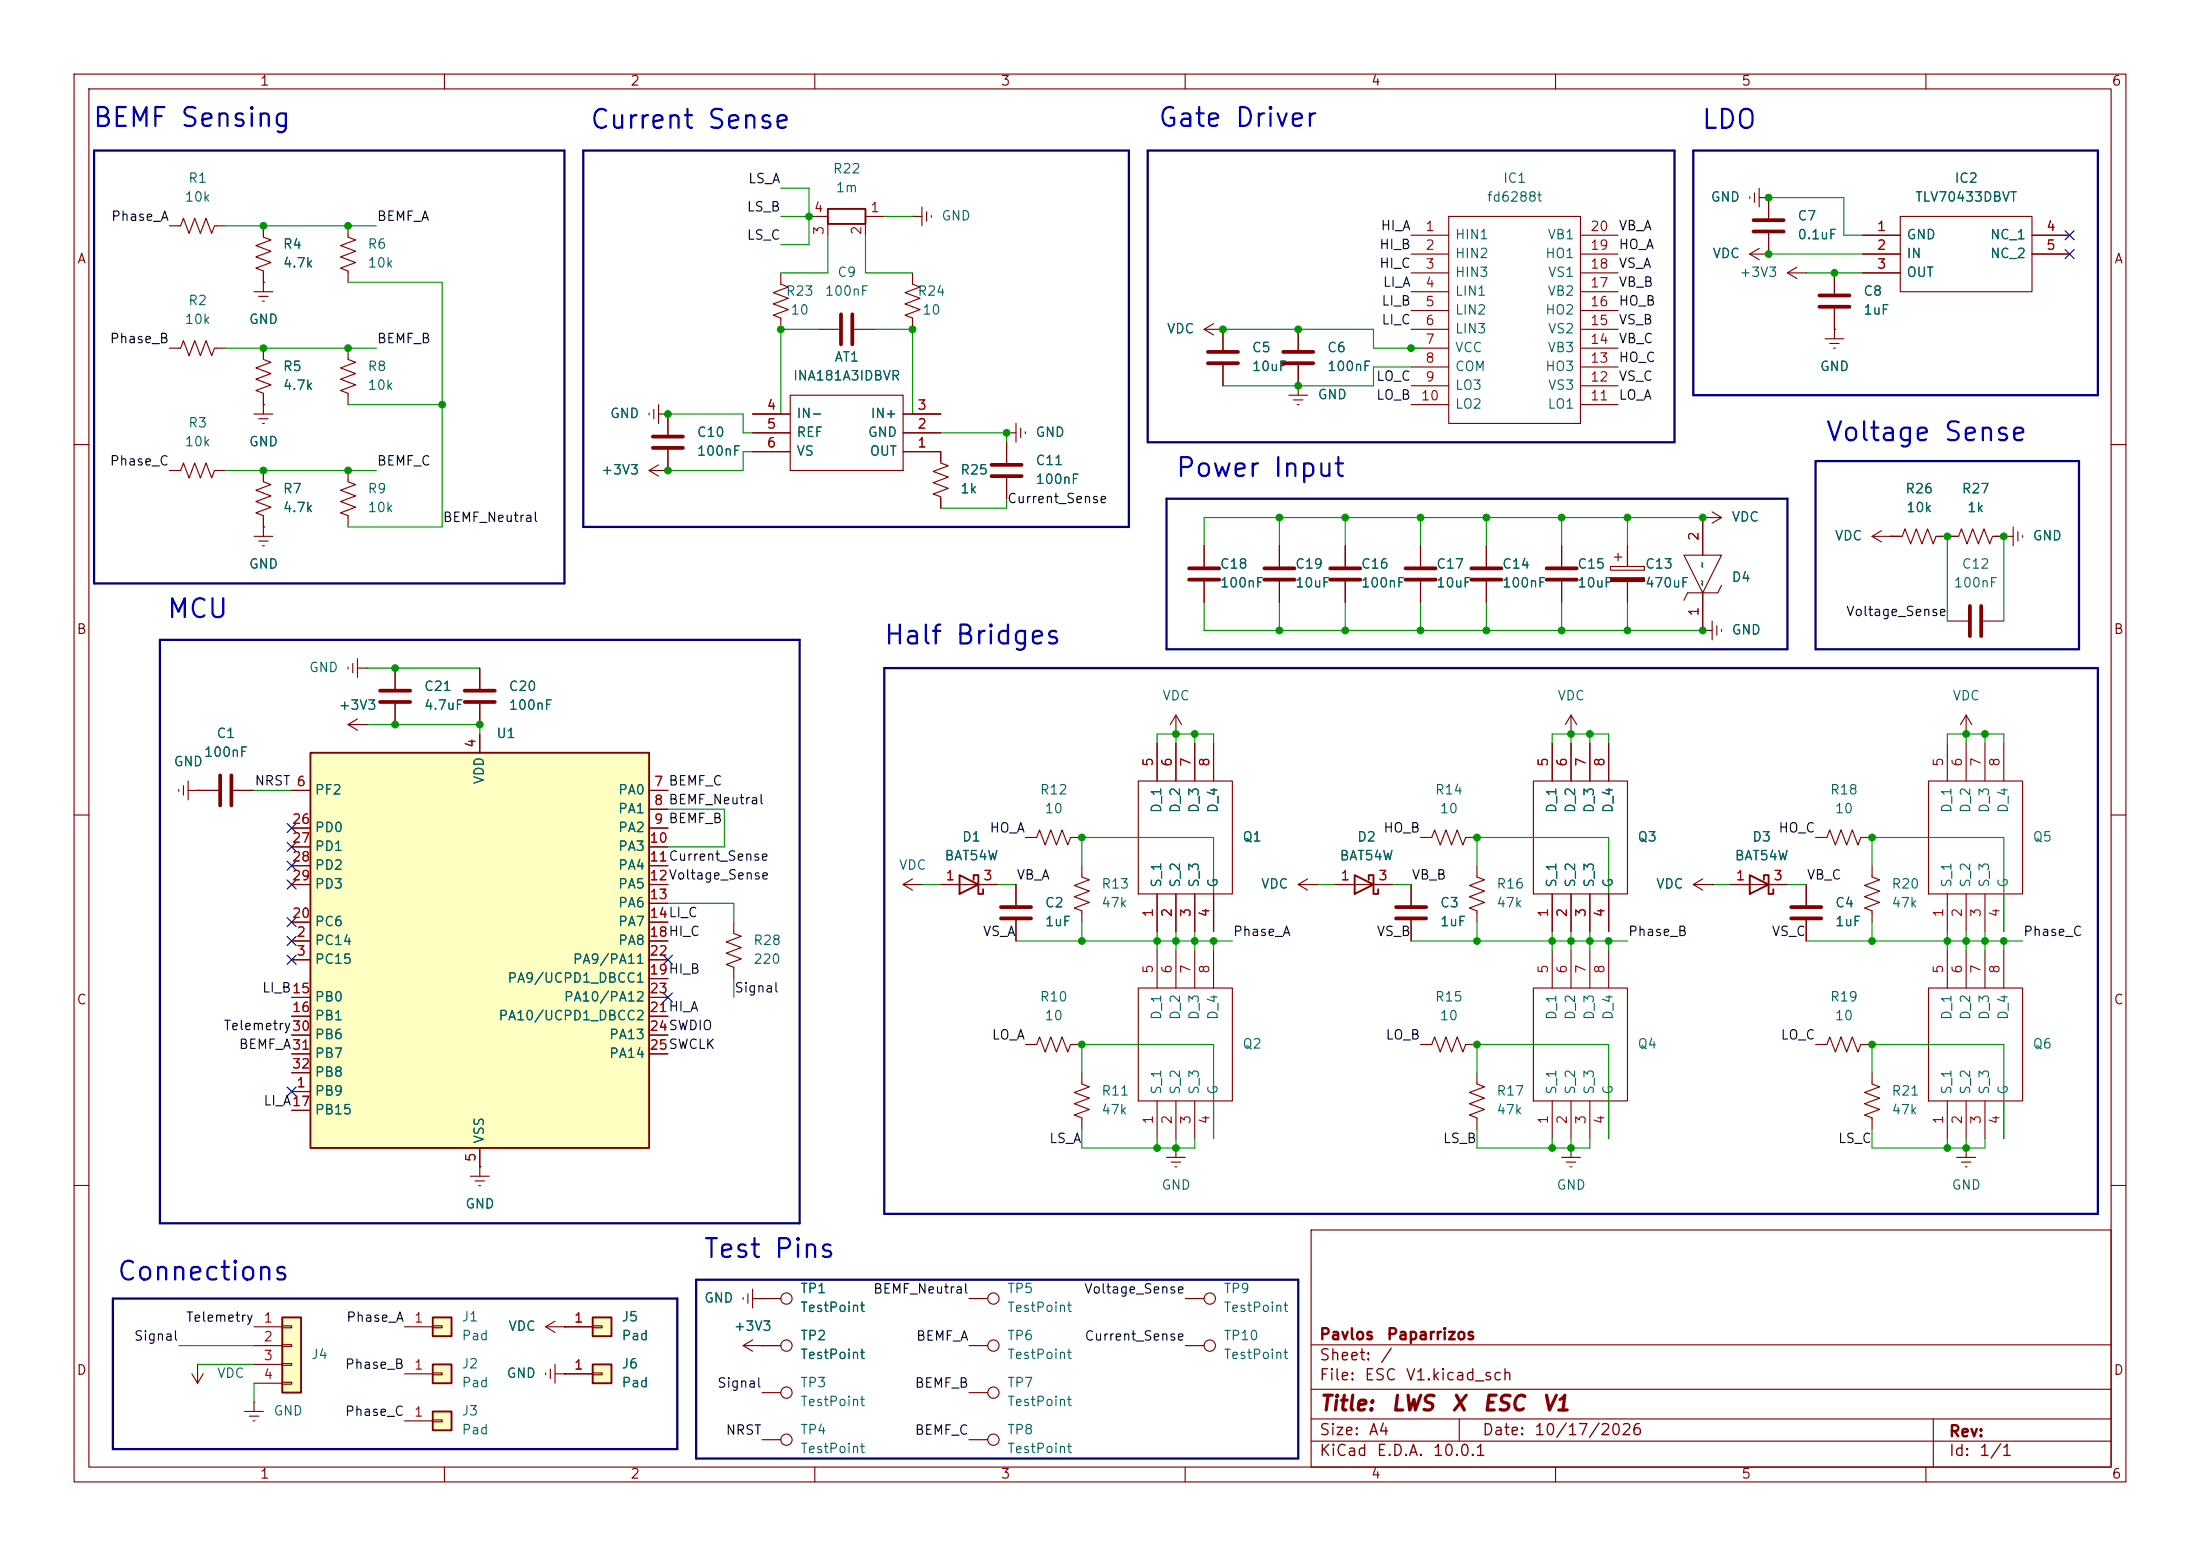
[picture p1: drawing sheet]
<svg xmlns="http://www.w3.org/2000/svg" width="297mm" height="210mm" viewBox="0 0 297 210" stroke-linecap="round" stroke-linejoin="round" font-family="sans-serif">
<g fill="none" stroke="#840000" stroke-width=".15">
<path d="M10 10h277v190h-277zM12 12h273v186h-273zM60 10v2M110 10v2M160 10v2M210 10v2M260 10v2M22.9 30.5h1.5l.4-1 .7 2 .8-2 .8 2 .7-2 .8 2 .4-1h1.5M47 30.5v1.5l1 .4-2 .7 2 .8-2 .8 2 .7-2 .8 1 .4v1.5M105.4 36.8v1.6l1 .3-2 .8 2 .8-2 .7 2 .8-2 .7 1 .4v1.6M109.2 29.2h2.6v2.6M119.4 29.2h-2.6v2.6"/>
<path d="M34.3 55.9h2.5M34.9 56.5h1.3M35.4 57.2h.3M35.6 47v1.5l1 .4-2.1 .8 2.1 .7-2.1 .8 2.1 .7-2.1 .8 1.1 .4v2.8M35.6 54.6h.1M47 47v1.5l1 .4-2 .8 2 .7-2 .8 2 .7-2 .8 1 .4v1.5M87.6 55.8v.2M88.3 55.2v1.3M88.9 55.9h1.3M88.9 54.6v2.6M90.2 55.9h.1M90.2 55.9v2.8"/>
<path d="M110.5 44.5h2.8M115.3 44.5h2.8M10 60h2M22.9 63.5h1.5l.4-1 .7 2 .8-2 .8 2 .7-2 .8 2 .4-1h1.5M34.3 72.4h2.5M34.9 73h1.3M35.4 73.7h.3M35.6 71.1h.1M35.6 71.1v1.3M47 63.5v1.5l1 .4-2 .8 2 .7-2 .8 2 .8-2 .7 1 .4v1.5M87.6 63.5h2.6M87.6 63.5l1.3 .8"/>
<path d="M88.9 62.7l-1.3 .8M90.2 63.5h.1M90.2 60.7v2.8M285 60h2M10 110h2M199.4 116.8v1.6l1 .3-2 .8 2 .8-2 .7 2 .8-2 .8 1 .3v1.6M260.3 105.4h12.7v15.3h-12.7zM262.9 100.3v5.1M265.4 100.3v5.1M268 100.3v5.1M270.5 100.3v5.1M285 110h2"/>
<path d="M260.3 133.4h12.7v15.2h-12.7zM262.9 120.7v5M262.9 128.3v5.1M265.4 120.7v5M265.4 128.3v5.1M268 120.7v5M268 128.3v5.1M270.5 120.7v5M270.5 128.3v5.1M262.9 148.6v5.1M264.2 156.2h2.5M264.8 156.8h1.3"/>
<path d="M265.3 157.5h.3M265.4 154.9h.1M265.4 148.6v5.1M265.4 154.9v1.3M268 148.6v5.1M270.5 148.6v5.1M10 160h2M100.3 175.1v.3M101 174.6v1.3M101.6 175.3h1.3M101.6 174v2.5M102.9 175.3h.1"/>
<path d="M177 166h108v32h-108zM285 160h2M60 198v2M110 198v2M160 198v2M177 194.5h108M177 191.5h108M177 187.5h108M177 181.5h108M197 191.5v3M210 198v2M260 198v2"/>
<path d="M261 191.5v6.5"/>
</g>
<path d="M88.1 58.9h4.1M113.5 42.4v4.1M115.1 42.4v4.1M88.1 60.5h4.1" fill="none" stroke="#840000" stroke-width=".51"/>
<path d="M111.8 28.2h5v2h-5z" fill="none" stroke="#840000" stroke-width=".25"/>
<path d="M58.4 190.5h2.6v2.5h-2.6z" fill="#ffffc2"/>
<path d="M58.4 190.5h2.6v2.5h-2.6z" fill="none" stroke="#840000" stroke-width=".25"/>
<path d="M54.6 191.8h3.8M58.4 191.6h1.3v.3h-1.3z" fill="none" stroke="#840000" stroke-width=".15"/>
<path d="M58.4 177.8h2.6v2.5h-2.6z" fill="#ffffc2"/>
<path d="M58.4 177.8h2.6v2.5h-2.6z" fill="none" stroke="#840000" stroke-width=".25"/>
<path d="M54.6 179.1h3.8M58.4 178.9h1.3v.3h-1.3z" fill="none" stroke="#840000" stroke-width=".15"/>
<path d="M80 177.8h2.5v2.5h-2.5z" fill="#ffffc2"/>
<path d="M80 177.8h2.5v2.5h-2.5z" fill="none" stroke="#840000" stroke-width=".25"/>
<path d="M190.5 119.4v2.8M190.5 124.2v2.8M76.2 179.1h3.8M80 178.9h1.3v.3h-1.3z" fill="none" stroke="#840000" stroke-width=".15"/>
<path d="M188.5 124h4M188.5 122.4h4" fill="none" stroke="#840000" stroke-width=".51"/>
<path d="M58.4 184.2h2.6v2.5h-2.6z" fill="#ffffc2"/>
<path d="M58.4 184.2h2.6v2.5h-2.6z" fill="none" stroke="#840000" stroke-width=".25"/>
<path d="M54.6 185.4h3.8M58.4 185.3h1.3v.2h-1.3z" fill="none" stroke="#840000" stroke-width=".15"/>
<path d="M80 184.2h2.5v2.5h-2.5z" fill="#ffffc2"/>
<path d="M129.5 118.1l2.6 1.3-2.6 1.3zM131.4 118.7v-.6h.7v2.6h.6v-.7M236.2 118.1l2.6 1.3-2.6 1.3zM238.1 118.7v-.6h.7v2.6h.6v-.7M80 184.2h2.5v2.5h-2.5z" fill="none" stroke="#840000" stroke-width=".25"/>
<g fill="none" stroke="#840000" stroke-width=".15">
<path d="M101.6 58.4h5.1M101.6 55.9h5.1M106.7 53.3h15.2v10.2h-15.2zM121.9 58.4h5.1M121.9 55.9h5.1M165.1 44.5v2.7M165.1 49.3v2.8M35.6 63.5v1.5l1 .4-2.1 .8 2.1 .7-2.1 .8 2.1 .8-2.1 .7 1.1 .4v1.5M101.6 61h5.1M121.9 61h5.1M191.8 73.7v2.8M191.8 78.5v2.8"/>
<path d="M200.7 73.7v2.8M200.7 78.5v2.8M210.8 73.7v2.8M210.8 78.5v2.8M252.7 72.4l1.3 .8M252.7 72.4h2.6M254 71.6l-1.3 .8M255.3 72.4h.1M265.4 99.1h.1M265.4 96.5l-.7 1.3M265.4 96.5l.8 1.3M265.4 96.5v2.6"/>
<path d="M121.9 119.4l1.3 .7M121.9 119.4h2.6M123.2 118.6l-1.3 .8M124.5 119.4h.1M127 119.4h7.6M207 105.4h12.7v15.3h-12.7zM209.5 100.3v5.1M212.1 100.3v5.1M214.6 100.3v5.1M217.2 100.3v5.1M228.6 119.4h2.5M228.6 119.4l1.3 .7"/>
<path d="M229.9 118.6l-1.3 .8M231.1 119.4h.1M233.7 119.4h7.6M243.8 119.4v2.8M252.7 116.8v1.6l1 .3-2 .8 2 .8-2 .7 2 .8-2 .8 1 .3v1.6M153.7 133.4h12.7v15.2h-12.7zM156.2 128.3v5.1M158.7 128.3v5.1M161.3 128.3v5.1M163.8 128.3v5.1M209.5 120.7v5M212.1 120.7v5"/>
<path d="M214.6 120.7v5M217.2 120.7v5M243.8 124.2v2.8M138.4 141h1.6l.3-1 .8 2 .8-2 .7 2 .8-2 .7 2 .4-1h1.5M146 144.8v1.5l1.1 .4-2.1 .7 2.1 .8-2.1 .8 2.1 .7-2.1 .8 1 .4v1.5M156.2 148.6v5.1M157.5 156.2h2.5M158.1 156.8h1.3M158.6 157.5h.3M158.7 154.9h.1M158.7 148.6v5.1M158.7 154.9v1.3"/>
<path d="M161.3 148.6v5.1M163.8 148.6v5.1M191.8 141h1.5l.4-1 .7 2 .8-2 .8 2 .7-2 .8 2 .4-1h1.5M199.4 144.8v1.5l1 .4-2 .7 2 .8-2 .8 2 .7-2 .8 1 .4v1.5M245.1 141h1.5l.4-1 .8 2 .7-2 .8 2 .8-2 .7 2 .4-1h1.5M252.7 144.8v1.5l1 .4-2 .7 2 .8-2 .8 2 .7-2 .8 1 .4v1.5M73.7 179.1l1.2 .7M73.7 179.1h2.5M74.9 178.3l-1.2 .8M76.2 179.1h.1M102.9 175.3h2.5M130.8 175.3h2.5"/>
<path d="M160 175.3h2.6M25.9 185.4l.8 1.3M26.7 184.2h.1M26.7 184.2v2.5M27.4 185.4l-.7 1.3M33 190.5h2.6M33.7 191.1h1.2M34.2 191.8h.2M34.3 189.2h.1M34.3 189.2v1.3M73.7 185.3v.2M74.3 184.8v1.3"/>
<path d="M74.9 185.4h5.1M74.9 184.2v2.5M76.2 185.4h.1M80 185.3h1.3v.2h-1.3zM100.3 181.6h5.1M100.3 181.6l1.3 .8M101.6 180.8l-1.3 .8M102.9 181.6h.1M102.9 194.3h2.5M102.9 188h2.5M130.8 194.3h2.5M130.8 181.6h2.5"/>
<path d="M130.8 188h2.5M160 181.6h2.6"/>
<circle cx="106.2" cy="175.3" r=".76"/>
<circle cx="134.1" cy="175.3" r=".76"/>
<circle cx="163.3" cy="175.3" r=".76"/>
<circle cx="106.2" cy="181.6" r=".76"/>
<circle cx="106.2" cy="194.3" r=".76"/>
<circle cx="106.2" cy="188" r=".76"/>
<circle cx="134.1" cy="181.6" r=".76"/>
<circle cx="134.1" cy="194.3" r=".76"/>
<circle cx="134.1" cy="188" r=".76"/>
<circle cx="163.3" cy="181.6" r=".76"/>
</g>
<path d="M163.1 47.5h4M163.1 49h4M189.7 76.7h4.1M189.7 78.2h4.1M198.6 76.7h4.1M198.6 78.2h4.1M208.8 76.7h4.1M208.8 78.2h4.1M241.8 124h4.1M241.8 122.4h4.1" fill="none" stroke="#840000" stroke-width=".51"/>
<path d="M38.1 177.8h2.5v10.2h-2.5z" fill="#ffffc2"/>
<path d="M38.1 177.8h2.5v10.2h-2.5z" fill="none" stroke="#840000" stroke-width=".25"/>
<g fill="none" stroke="#840000" stroke-width=".15">
<path d="M190.5 31.8h5.1M190.5 34.3h5.1M190.5 36.8h5.1M190.5 39.4h5.1M195.6 29.2h17.8v28h-17.8zM213.4 31.8h5M213.4 34.3h5M213.4 36.8h5M213.4 39.4h5M236.2 34.3h2.6M236.2 34.3l1.3 .8M236.2 26.5v.3"/>
<path d="M236.9 26v1.3M237.5 33.5l-1.3 .8M237.5 26.7h1.3M237.5 25.4v2.5M238.8 34.3h.1M238.8 26.7h.1M238.8 26.7v2.8M238.8 31.5v2.8M251.5 31.8h5M251.5 34.3h5M251.5 36.8h5M256.5 29.2h17.8v10.2h-17.8z"/>
<path d="M274.3 31.8h5.1M274.3 34.3h5.1M22.9 47h1.5l.4-1 .7 2 .8-2 .8 2 .7-2 .8 2 .4-1h1.5M190.5 41.9h5.1M190.5 44.5h5.1M190.5 47h5.1M190.5 49.5h5.1M190.5 52.1h5.1M190.5 54.6h5.1M213.4 41.9h5M213.4 44.5h5M213.4 47h5"/>
<path d="M213.4 49.5h5M213.4 52.1h5M213.4 54.6h5M246.4 45.7h2.5M247 46.4h1.3M247.5 47h.3M247.6 44.5h.1M247.6 44.5v1.2M217.4 76.5h4.6v.5h-4.6zM217.9 75.2h1M218.4 74.7v1M219.7 73.7v2.8"/>
<path d="M219.7 78.5v2.8M227.3 74.9h5.1l-2.5 5.1zM229.9 69.9h.1M229.9 69.9h2.5M229.9 69.9v5M231.1 69.1l1.3 .8M232.4 69.9l-1.3 .7M232.4 79l-.5 1h-4.1l-.5 1M255.3 72.4h1.5l.4-1 .7 2 .8-2 .8 2 .7-2 .8 2 .4-1h3l.4-1 .8 2 .7-2 .8 2 .7-2 .8 2 .4-1h2.8M270.5 72.4h.1M271.8 71.1v2.6M272.4 71.8v1.2"/>
<path d="M273 72.3v.2M47 97.8l1.3 .8M47 97.8h2.5M47 90v.3M47.6 89.5v1.3M48.3 97l-1.3 .8M48.3 90.2h1.2M48.3 88.9v2.5M49.5 97.8h.1M49.5 90.2h.1M53.3 90.2v2.8M53.3 95v2.8"/>
<path d="M64.8 90.2v2.8M64.8 95v2.8M229.9 85.1h.1M229.9 85.1h1.2M229.9 80v5.1M231.1 83.8v2.6M231.8 84.5v1.2M232.4 85v.2M262.9 83.8h2.8M267.7 83.8h2.8M24.1 106.6v.2M24.8 106v1.3"/>
<path d="M25.4 106.7h4.1M25.4 105.4v2.6M26.7 106.7h.1M31.5 106.7h2.8M99.1 124.5v1.5l1 .4-2.1 .7 2.1 .8-2.1 .8 2.1 .7-2.1 .8 1.1 .4v1.5M34.3 179.1h3.8M38.1 178.9h1.3v.3h-1.3zM34.3 181.6h3.8M34.3 184.2h3.8M34.3 186.7h3.8M38.1 181.5h1.3v.2h-1.3zM38.1 184h1.3v.3h-1.3z"/>
<path d="M38.1 186.6h1.3v.2h-1.3z"/>
</g>
<path d="M217.4 78h4.6v.5h-4.6z" fill="#840000" stroke="#840000" stroke-width=".15"/>
<path d="M236.7 29.7h4.1M236.7 31.2h4.1M51.3 93.2h4.1M51.3 94.7h4.1M62.7 93.2h4.1M62.7 94.7h4.1M265.9 81.8v4.1M267.5 81.8v4.1M29.7 104.6v4.1M31.2 104.6v4.1" fill="none" stroke="#840000" stroke-width=".51"/>
<path d="M41.9 101.6h45.7v53.3h-45.7z" fill="#ffffc2"/>
<path d="M41.9 101.6h45.7v53.3h-45.7zM182.9 118.1l2.5 1.3-2.5 1.3zM184.8 118.7v-.6h.6v2.6h.7v-.7" fill="none" stroke="#840000" stroke-width=".25"/>
<g fill="none" stroke="#840000" stroke-width=".15">
<path d="M34.3 39.4h2.5M35.6 30.5v1.5l1 .4-2.1 .7 2.1 .8-2.1 .8 2.1 .7-2.1 .8 1.1 .4v2.8M35.6 38.1h.1M123.2 29.2h.1M123.2 36.8v1.6l1 .3-2 .8 2 .8-2 .7 2 .8-2 .7 1 .4v1.6M123.2 29.2h1.3M124.5 27.9v2.6M125.1 28.6v1.2M125.7 29.1v.2M238.8 34.3h.1M238.8 26.7h.1M238.8 26.7v2.8"/>
<path d="M238.8 31.5v2.8M241.3 36.8l1.3 .8M241.3 36.8h2.5M242.6 36.1l-1.3 .7M243.8 36.8h.1M247.6 36.8v2.8M251.5 36.8h5M251.5 31.8h5M251.5 34.3h5M274.3 31.8h5.1M274.3 34.3h5.1M34.9 40h1.3"/>
<path d="M35.4 40.6h.3M35.6 54.6h.1M35.6 47v1.3M35.6 53.3v1.3M90.2 55.9h.1M90.2 55.9v2.8M101.6 58.4h5.1M101.6 55.9h5.1M121.9 58.4h5.1M121.9 55.9h5.1M135.9 58.4h.1M135.9 59.7v2.8"/>
<path d="M135.9 58.4h1.3M137.2 57.2v2.5M137.8 57.8v1.3M138.4 58.3v.2M162.6 44.5l1.2 .7M162.6 44.5h2.5M163.8 43.7l-1.2 .8M165.1 44.5h.1M165.1 44.5v2.7M165.1 49.3v2.8M174 53.3h2.5M174.6 54h1.3"/>
<path d="M175.1 54.6h.3M175.3 52.1h.1M175.3 44.5v2.7M175.3 49.3v4M247.6 44.5h.1M247.6 41.7v2.8M35.6 71.1h.1M35.6 63.5v1.3M35.6 69.9v1.2M90.2 63.5h.1M90.2 60.7v2.8M101.6 61h5.1"/>
<path d="M121.9 61h5.1v1.5l1 .4-2 .7 2 .8-2 .8 2 .7-2 .8 1 .4v1.5M135.9 64.5v2.8M162.6 73.7v2.8M162.6 78.5v2.8M172.7 73.7v2.8M172.7 78.5v2.8M181.6 73.7v2.8M181.6 78.5v2.8M191.8 73.7v2.8M191.8 78.5v2.8M200.7 73.7v2.8M200.7 78.5v2.8"/>
<path d="M210.8 73.7v2.8M210.8 78.5v2.8M219.7 73.7v2.8M219.7 78.5v2.8M229.9 69.9h.1M229.9 69.9v5M255.3 72.4h.1M255.3 72.4h1.2M261.6 72.4h2.6M269.2 72.4h1.3M270.5 72.4h.1M49.5 97.8h.1"/>
<path d="M53.3 90.2v2.8M53.3 95v2.8M64.8 90.2v2.8M64.8 95v2.8M64.8 99.1v2.5M158.7 99.1h.1M158.7 96.5v2.6M158.7 96.5l-.7 1.3M158.7 96.5l.8 1.3M212.1 99.1h.1M212.1 96.5l-.8 1.3M212.1 96.5l.8 1.3"/>
<path d="M212.1 96.5v2.6M229.9 85.1h.1M229.9 80v5.1M26.7 106.7h.1M26.7 106.7h2.8M31.5 106.7h2.8M39.4 106.7h2.5M39.4 111.8h2.5M39.4 114.3h2.5M39.4 116.8h2.5M39.4 119.4h2.5M87.6 106.7h2.6"/>
<path d="M87.6 109.2h2.6M87.6 111.8h2.6M87.6 114.3h2.6M87.6 116.8h2.6M87.6 119.4h2.6M127 119.4h2.5M132.1 119.4h2.5M137.2 119.4v2.8M138.4 113h1.6l.3-1 .8 2 .8-2 .7 2 .8-2 .7 2 .4-1h1.5M146 116.8v1.6l1.1 .3-2.1 .8 2.1 .8-2.1 .7 2.1 .8-2.1 .8 1 .3v1.6M153.7 105.4h12.7v15.3h-12.7zM156.2 100.3v5.1"/>
<path d="M158.7 100.3v5.1M161.3 100.3v5.1M163.8 100.3v5.1M175.3 119.4h2.5M175.3 119.4l1.2 .7M176.5 118.6l-1.2 .8M177.8 119.4h.1M180.3 119.4h7.7M190.5 119.4v2.8M191.8 113h1.5l.4-1 .7 2 .8-2 .8 2 .7-2 .8 2 .4-1h1.5M209.5 100.3v5.1M212.1 100.3v5.1"/>
<path d="M214.6 100.3v5.1M217.2 100.3v5.1M231.1 119.4h.1M233.7 119.4h2.5M238.8 119.4h2.5M243.8 119.4v2.8M245.1 113h1.5l.4-1 .8 2 .7-2 .8 2 .8-2 .7 2 .4-1h1.5M39.4 127h2.5M39.4 129.5h2.5M39.4 124.5h2.5M39.4 134.6h2.5M39.4 137.2h2.5"/>
<path d="M39.4 139.7h2.5M87.6 127h2.6M87.6 129.5h2.6M87.6 121.9h2.6M87.6 124.5h2.6M87.6 134.6h2.6M87.6 137.2h2.6M87.6 132.1h2.6M87.6 139.7h2.6M137.2 124.2v2.8M156.2 120.7v5M158.7 120.7v5"/>
<path d="M161.3 120.7v5M163.8 120.7v5M190.5 124.2v2.8M207 133.4h12.7v15.2h-12.7zM209.5 120.7v5M209.5 128.3v5.1M212.1 120.7v5M212.1 128.3v5.1M214.6 120.7v5M214.6 128.3v5.1M217.2 120.7v5M217.2 128.3v5.1"/>
<path d="M243.8 124.2v2.8M39.4 147.3h2.5M39.4 149.9h2.5M39.4 142.2h2.5M39.4 144.8h2.5M63.5 158.8h2.5M64.1 159.4h1.3M64.8 157.5h.1M64.8 154.9v3.9M87.6 142.2h2.6M209.5 148.6v5.1M210.8 156.2h2.6"/>
<path d="M211.5 156.8h1.2M212 157.5h.2M212.1 154.9h.1M212.1 148.6v5.1M212.1 154.9v1.3M214.6 148.6v5.1M217.2 148.6v5.1M64.6 160h.3M76.2 179.1h.1M76.2 179.1h3.8M102.9 175.3h.1M102.9 175.3h2.5"/>
<path d="M76.2 185.4h.1M76.2 185.4h3.8M102.9 181.6h.1M102.9 181.6h2.5"/>
</g>
<g fill="none" stroke="#840000" stroke-width=".51">
<path d="M245.6 39.9h4.1M173.2 47.5h4.1M173.2 49h4.1M245.6 41.4h4.1M133.9 62.7h4M133.9 64.3h4M160.5 76.7h4.1M160.5 78.2h4.1M170.7 76.7h4.1M170.7 78.2h4.1M179.6 76.7h4M179.6 78.2h4"/>
<path d="M135.1 124h4.1M135.1 122.4h4.1"/>
</g>
<path d="M12.7 20.3h63.5v58.4h-63.5zM78.7 20.3h73.7v50.8h-73.7zM154.9 20.3h71.2v39.4h-71.2zM228.6 20.3h54.6v33h-54.6zM157.5 67.3h83.8v20.3h-83.8zM245.1 62.2h35.6v25.4h-35.6zM21.6 86.4h86.3v78.7h-86.3zM119.4 90.2h163.8v73.6h-163.8zM15.2 175.3h76.2v20.3h-76.2zM94 172.7h81.3v24.2h-81.3z" fill="none" stroke="#000084" stroke-width=".3"/>
<g fill="none" stroke="#009600" stroke-width=".15">
<path d="M30.5 30.5h20.3M47 38.1h12.7v33h-12.7M105.4 25.4h3.8v7.6h-3.8M105.4 29.2h3.8M111.8 31.8v5h-6.4M116.8 31.8v5h6.4M119.4 29.2h3.8M238.8 26.7h10.1v5.1h2.6M238.8 34.3h12.7M243.8 36.8h7.7M30.5 47h20.3M47 54.6h12.7"/>
<path d="M90.2 55.9h10.1v2.5h1.3M110.5 44.5h-5.1v11.4h-3.8M118.1 44.5h5.1v11.4h3.8M127 58.4h8.9v1.3M165.1 44.5h20.3v2.5h6.4M190.5 49.5h-5.1v2.6h-20.3M30.5 63.5h20.3M101.6 61h-1.3v2.5h-10.1M135.9 67.3v1.3h-8.9M172.7 69.9v3.8M181.6 69.9v3.8M191.8 69.9v3.8"/>
<path d="M200.7 69.9v3.8M210.8 69.9v3.8M219.7 69.9v3.8M229.9 69.9h-67.3v3.8M262.9 72.4v11.4M270.5 72.4v11.4M49.5 90.2h15.3M49.5 97.8h15.3v1.3M158.7 99.1v1.2M161.3 99.1v1.2M162.6 81.3v3.8h67.3M172.7 81.3v3.8"/>
<path d="M181.6 81.3v3.8M191.8 81.3v3.8M200.7 81.3v3.8M210.8 81.3v3.8M212.1 99.1v1.2M214.6 99.1v1.2M219.7 81.3v3.8M265.4 99.1v1.2M268 99.1v1.2M34.3 106.7h5.1M90.2 109.2h7.6v5.1h-7.6M124.5 119.4h2.5"/>
<path d="M134.6 119.4h2.6M146 116.8v-3.8h17.8v12.7M156.2 100.3v-1.2h7.6v1.2M177.8 119.4h2.5M188 119.4h2.5M199.4 116.8v-3.8h17.8v12.7M209.5 100.3v-1.2h7.7v1.2M231.1 119.4h2.6M241.3 119.4h2.5M252.7 116.8v-3.8h17.8v12.7M262.9 100.3v-1.2h7.6v1.2M90.2 121.9h8.9v2.6"/>
<path d="M99.1 132.1v2.5M137.2 127h29.2M146 124.5v2.5M156.2 125.7v2.6M158.7 125.7v2.6M161.3 125.7v2.6M163.8 127v1.3M190.5 127h29.2M199.4 124.5v2.5M209.5 125.7v2.6M212.1 125.7v2.6M214.6 125.7v2.6"/>
<path d="M217.2 127v1.3M243.8 127h29.2M252.7 124.5v2.5M262.9 125.7v2.6M265.4 125.7v2.6M268 125.7v2.6M270.5 127v1.3M146 144.8v-3.8h17.8v12.7M146 152.4v2.5h15.3v-1.2M156.2 153.7v1.2M158.7 153.7v1.2M199.4 144.8v-3.8h17.8v12.7"/>
<path d="M199.4 152.4v2.5h15.2v-1.2M209.5 153.7v1.2M212.1 153.7v1.2M252.7 144.8v-3.8h17.8v12.7M252.7 152.4v2.5h15.3v-1.2M262.9 153.7v1.2M265.4 153.7v1.2M24.1 181.6h10.2M26.7 184.2h7.6M34.3 186.7v2.5"/>
</g>
<g fill="none" stroke="#000084" stroke-width=".15">
<path d="M278.8 31.1l1.2 1.3M278.8 33.7l1.2 1.2M280 31.1l-1.2 1.3M280 33.7l-1.2 1.2M38.8 118.8l1.2 1.2M38.8 111.2l1.2 1.2M38.8 116.2l1.2 1.2M38.8 113.7l1.2 1.2M40 118.8l-1.2 1.2M40 111.2l-1.2 1.2M40 116.2l-1.2 1.2M40 113.7l-1.2 1.2"/>
<path d="M38.8 123.9l1.2 1.2M38.8 128.9l1.2 1.2M38.8 126.4l1.2 1.2M40 123.9l-1.2 1.2M40 128.9l-1.2 1.2M40 126.4l-1.2 1.2M89.6 128.9l1.2 1.2M89.6 134l1.2 1.2M90.8 128.9l-1.2 1.2M90.8 134l-1.2 1.2M38.8 146.7l1.2 1.2M40 146.7l-1.2 1.2"/>
</g>
<g fill="#009600" stroke="#009600" stroke-width=".14">
<circle cx="109.2" cy="29.2" r=".46"/>
<circle cx="105.4" cy="44.5" r=".46"/>
<circle cx="90.2" cy="63.5" r=".46"/>
<circle cx="90.2" cy="55.9" r=".46"/>
<circle cx="59.7" cy="54.6" r=".46"/>
<circle cx="47" cy="63.5" r=".46"/>
<circle cx="47" cy="30.5" r=".46"/>
<circle cx="47" cy="47" r=".46"/>
<circle cx="53.3" cy="90.2" r=".46"/>
<circle cx="53.3" cy="97.8" r=".46"/>
<circle cx="64.8" cy="97.8" r=".46"/>
<circle cx="123.2" cy="44.5" r=".46"/>
<circle cx="135.9" cy="58.4" r=".46"/>
<circle cx="35.6" cy="30.5" r=".46"/>
<circle cx="35.6" cy="63.5" r=".46"/>
<circle cx="35.6" cy="47" r=".46"/>
<circle cx="265.4" cy="127" r=".46"/>
<circle cx="270.5" cy="127" r=".46"/>
<circle cx="268" cy="127" r=".46"/>
<circle cx="262.9" cy="154.9" r=".46"/>
<circle cx="265.4" cy="154.9" r=".46"/>
<circle cx="262.9" cy="127" r=".46"/>
<circle cx="252.7" cy="127" r=".46"/>
<circle cx="252.7" cy="141" r=".46"/>
<circle cx="200.7" cy="85.1" r=".46"/>
<circle cx="181.6" cy="85.1" r=".46"/>
<circle cx="209.5" cy="127" r=".46"/>
<circle cx="212.1" cy="127" r=".46"/>
<circle cx="214.6" cy="127" r=".46"/>
<circle cx="217.2" cy="127" r=".46"/>
<circle cx="214.6" cy="99.1" r=".46"/>
<circle cx="212.1" cy="99.1" r=".46"/>
<circle cx="199.4" cy="127" r=".46"/>
<circle cx="199.4" cy="113" r=".46"/>
<circle cx="199.4" cy="141" r=".46"/>
<circle cx="146" cy="113" r=".46"/>
<circle cx="265.4" cy="99.1" r=".46"/>
<circle cx="268" cy="99.1" r=".46"/>
<circle cx="163.8" cy="127" r=".46"/>
<circle cx="161.3" cy="99.1" r=".46"/>
<circle cx="158.7" cy="99.1" r=".46"/>
<circle cx="161.3" cy="127" r=".46"/>
<circle cx="158.7" cy="127" r=".46"/>
<circle cx="156.2" cy="154.9" r=".46"/>
<circle cx="158.7" cy="154.9" r=".46"/>
<circle cx="146" cy="141" r=".46"/>
<circle cx="156.2" cy="127" r=".46"/>
<circle cx="146" cy="127" r=".46"/>
<circle cx="252.7" cy="113" r=".46"/>
<circle cx="209.5" cy="154.9" r=".46"/>
<circle cx="212.1" cy="154.9" r=".46"/>
<circle cx="191.8" cy="85.1" r=".46"/>
<circle cx="191.8" cy="69.9" r=".46"/>
<circle cx="190.5" cy="47" r=".46"/>
<circle cx="200.7" cy="69.9" r=".46"/>
<circle cx="172.7" cy="69.9" r=".46"/>
<circle cx="181.6" cy="69.9" r=".46"/>
<circle cx="219.7" cy="85.1" r=".46"/>
<circle cx="210.8" cy="85.1" r=".46"/>
<circle cx="210.8" cy="69.9" r=".46"/>
<circle cx="219.7" cy="69.9" r=".46"/>
<circle cx="247.6" cy="36.8" r=".46"/>
<circle cx="238.8" cy="34.3" r=".46"/>
<circle cx="238.8" cy="26.7" r=".46"/>
<circle cx="229.9" cy="69.9" r=".46"/>
<circle cx="229.9" cy="85.1" r=".46"/>
<circle cx="262.9" cy="72.4" r=".46"/>
<circle cx="270.5" cy="72.4" r=".46"/>
<circle cx="165.1" cy="44.5" r=".46"/>
<circle cx="172.7" cy="85.1" r=".46"/>
<circle cx="175.3" cy="52.1" r=".46"/>
<circle cx="175.3" cy="44.5" r=".46"/>
</g>
<g font-size="2.5" fill="#0000c2">
<text x="12.4" y="17.8">BEMF Sensing</text>
<text x="156.2" y="17.8">Gate Driver</text>
<text x="79.5" y="18">Current Sense</text>
<text x="229.6" y="18">LDO</text>
<text x="158.6" y="65">Power Input</text>
<text x="246.3" y="60.2">Voltage Sense</text>
<text x="22.4" y="84.1">MCU</text>
<text x="119.2" y="87.6">Half Bridges</text>
<text x="15.7" y="173.5">Connections</text>
<text x="94.8" y="170.4">Test Pins</text>
</g>
<g font-size="2" fill="#840000">
<text x="178" y="190.9">Title:</text>
<text x="187.7" y="190.9">LWS</text>
<text x="195.8" y="190.9">X</text>
<text x="200" y="190.9">ESC</text>
<text x="208.1" y="190.9">V1</text>
</g>
<g font-size="1.5" fill="#840000">
<text x="178" y="184">Sheet:</text>
<text x="178" y="181.2">Pavlos</text>
<text x="186.2" y="184">/</text>
<text x="187.1" y="181.2">Paparrizos</text>
<text x="178" y="186.7">File:</text>
<text x="184.1" y="186.7">ESC</text>
<text x="189.7" y="186.7">V1.kicad_sch</text>
<text x="178" y="196.9">KiCad</text>
<text x="178" y="194.1">Size:</text>
<text x="184.7" y="194.1">A4</text>
<text x="185.7" y="196.9">E.D.A.</text>
<text x="193.3" y="196.9">10.0.1</text>
<text x="200" y="194.1">Date:</text>
<text x="207" y="194.1">10/17/2026</text>
<text x="263" y="194.3">Rev:</text>
<text x="263" y="196.9">Id:</text>
<text x="267.1" y="196.9">1/1</text>
</g>
<g font-size="1.3" fill="#840000">
<text x="35" y="11.9">1</text>
<text x="85" y="11.9">2</text>
<text x="135" y="11.9">3</text>
<text x="185" y="11.9">4</text>
<text x="235" y="11.9">5</text>
<text x="285" y="11.9">6</text>
<text x="10.3" y="35.9">A</text>
<text x="285.3" y="35.9">A</text>
<text x="10.3" y="85.9">B</text>
<text x="285.3" y="85.9">B</text>
<text x="10.3" y="135.9">C</text>
<text x="285.3" y="135.9">C</text>
<text x="10.3" y="185.9">D</text>
<text x="285.3" y="185.9">D</text>
<text x="35" y="199.9">1</text>
<text x="85" y="199.9">2</text>
<text x="135" y="199.9">3</text>
<text x="185" y="199.9">4</text>
<text x="235" y="199.9">5</text>
<text x="285" y="199.9">6</text>
</g>
<g font-size="1.3" fill="#006464">
<text x="112.4" y="23.7">R22</text>
<text x="24.8" y="27.5">10k</text>
<text x="25.3" y="25">R1</text>
<text x="112.7" y="26.3">1m</text>
<text x="200.6" y="27.5">fd6288t</text>
<text x="202.8" y="25">IC1</text>
<text x="230.9" y="27.5">GND</text>
<text x="258.5" y="27.5">TLV70433DBVT</text>
<text x="263.8" y="25">IC2</text>
<text x="38.1" y="33.9">R4</text>
<text x="49.5" y="33.9">R6</text>
<text x="127" y="30.1">GND</text>
<text x="196.3" y="32.6">HIN1</text>
<text x="196.3" y="35.2">HIN2</text>
<text x="208.5" y="35.2">HO1</text>
<text x="208.8" y="32.6">VB1</text>
<text x="231.1" y="35.2">VDC</text>
<text x="242.6" y="30.1">C7</text>
<text x="242.6" y="32.6">0.1uF</text>
<text x="257.3" y="32.6">GND</text>
<text x="257.3" y="35.2">IN</text>
<text x="268.6" y="32.6">NC_1</text>
<text x="268.6" y="35.2">NC_2</text>
<text x="25.3" y="41.5">R2</text>
<text x="38.1" y="36.4">4.7k</text>
<text x="49.5" y="36.4">10k</text>
<text x="106" y="40.2">R23</text>
<text x="111.3" y="40.2">100nF</text>
<text x="113" y="37.7">C9</text>
<text x="123.8" y="40.2">R24</text>
<text x="196.3" y="37.7">HIN3</text>
<text x="196.3" y="40.2">LIN1</text>
<text x="208.8" y="40.2">VB2</text>
<text x="208.9" y="37.7">VS1</text>
<text x="234.7" y="37.7">+3V3</text>
<text x="251.5" y="40.2">C8</text>
<text x="257.3" y="37.7">OUT</text>
<text x="24.8" y="44">10k</text>
<text x="33.5" y="44">GND</text>
<text x="106.6" y="42.8">10</text>
<text x="124.4" y="42.8">10</text>
<text x="157.4" y="45.3">VDC</text>
<text x="168.9" y="47.9">C5</text>
<text x="179.1" y="47.9">C6</text>
<text x="196.3" y="42.8">LIN2</text>
<text x="196.3" y="45.3">LIN3</text>
<text x="196.3" y="47.9">VCC</text>
<text x="208.5" y="42.8">HO2</text>
<text x="208.8" y="47.9">VB3</text>
<text x="208.9" y="45.3">VS2</text>
<text x="251.5" y="42.8">1uF</text>
<text x="38.1" y="50.4">R5</text>
<text x="38.1" y="52.9">4.7k</text>
<text x="49.5" y="50.4">R8</text>
<text x="49.5" y="52.9">10k</text>
<text x="107" y="51.7">INA181A3IDBVR</text>
<text x="112.6" y="49.1">AT1</text>
<text x="168.9" y="50.4">10uF</text>
<text x="179.1" y="50.4">100nF</text>
<text x="196.3" y="50.4">COM</text>
<text x="196.3" y="52.9">LO3</text>
<text x="208.5" y="50.4">HO3</text>
<text x="208.9" y="52.9">VS3</text>
<text x="245.6" y="50.4">GND</text>
<text x="25.3" y="58">R3</text>
<text x="82.3" y="56.7">GND</text>
<text x="94" y="59.3">C10</text>
<text x="107.4" y="56.7">IN-</text>
<text x="107.4" y="59.3">REF</text>
<text x="117.1" y="59.3">GND</text>
<text x="117.4" y="56.7">IN+</text>
<text x="139.7" y="59.3">GND</text>
<text x="177.8" y="54.2">GND</text>
<text x="196.3" y="55.5">LO2</text>
<text x="208.8" y="55.5">LO1</text>
<text x="24.8" y="60.6">10k</text>
<text x="33.5" y="60.6">GND</text>
<text x="81.1" y="64.4">+3V3</text>
<text x="94" y="61.8">100nF</text>
<text x="107.4" y="61.8">VS</text>
<text x="117.3" y="61.8">OUT</text>
<text x="129.5" y="64.4">R25</text>
<text x="139.7" y="65.6">100nF</text>
<text x="139.7" y="63.1">C11</text>
<text x="38.1" y="66.9">R7</text>
<text x="38.1" y="69.4">4.7k</text>
<text x="49.5" y="66.9">R9</text>
<text x="49.5" y="69.4">10k</text>
<text x="129.5" y="66.9">1k</text>
<text x="233.7" y="70.7">VDC</text>
<text x="257.1" y="66.9">R26</text>
<text x="257.3" y="69.4">10k</text>
<text x="264.8" y="66.9">R27</text>
<text x="265.5" y="69.4">1k</text>
<text x="33.5" y="77.1">GND</text>
<text x="164.6" y="77.1">C18</text>
<text x="174.8" y="77.1">C19</text>
<text x="183.7" y="77.1">C16</text>
<text x="193.8" y="77.1">C17</text>
<text x="202.7" y="77.1">C14</text>
<text x="212.9" y="77.1">C15</text>
<text x="222" y="77.1">C13</text>
<text x="230.7" y="76.8" transform="rotate(-90 230.7 76.8)">~</text>
<text x="247.6" y="73.3">VDC</text>
<text x="264.8" y="77.1">C12</text>
<text x="274.3" y="73.3">GND</text>
<text x="164.6" y="79.6">100nF</text>
<text x="174.8" y="79.6">10uF</text>
<text x="183.7" y="79.6">100nF</text>
<text x="193.8" y="79.6">10uF</text>
<text x="202.7" y="79.6">100nF</text>
<text x="212.9" y="79.6">10uF</text>
<text x="222" y="79.6">470uF</text>
<text x="230.7" y="79.2" transform="rotate(-90 230.7 79.2)">~</text>
<text x="233.7" y="78.8">D4</text>
<text x="263.7" y="79.6">100nF</text>
<text x="233.7" y="86">GND</text>
<text x="41.6" y="91">GND</text>
<text x="57.2" y="93.6">C21</text>
<text x="68.6" y="93.6">C20</text>
<text x="156.8" y="94.8">VDC</text>
<text x="210.2" y="94.8">VDC</text>
<text x="263.5" y="94.8">VDC</text>
<text x="29.1" y="99.9">C1</text>
<text x="45.6" y="96.1">+3V3</text>
<text x="57.2" y="96.1">4.7uF</text>
<text x="66.9" y="99.9">U1</text>
<text x="68.6" y="96.1">100nF</text>
<text x="23.4" y="103.7">GND</text>
<text x="27.4" y="102.5">100nF</text>
<text x="42.4" y="107.5">PF2</text>
<text x="65.6" y="105.9" transform="rotate(-90 65.6 105.9)">VDD</text>
<text x="83.4" y="107.5">PA0</text>
<text x="140.3" y="107.5">R12</text>
<text x="193.6" y="107.5">R14</text>
<text x="247" y="107.5">R18</text>
<text x="42.4" y="112.6">PD0</text>
<text x="83.4" y="110.1">PA1</text>
<text x="83.4" y="112.6">PA2</text>
<text x="129.8" y="113.9">D1</text>
<text x="140.9" y="110.1">10</text>
<text x="157.1" y="109.8" transform="rotate(-90 157.1 109.8)">D_1</text>
<text x="159.6" y="109.8" transform="rotate(-90 159.6 109.8)">D_2</text>
<text x="162.2" y="109.8" transform="rotate(-90 162.2 109.8)">D_3</text>
<text x="164.7" y="109.8" transform="rotate(-90 164.7 109.8)">D_4</text>
<text x="167.6" y="113.9">Q1</text>
<text x="183.1" y="113.9">D2</text>
<text x="194.3" y="110.1">10</text>
<text x="210.4" y="109.8" transform="rotate(-90 210.4 109.8)">D_1</text>
<text x="213" y="109.8" transform="rotate(-90 213 109.8)">D_2</text>
<text x="215.5" y="109.8" transform="rotate(-90 215.5 109.8)">D_3</text>
<text x="218" y="109.8" transform="rotate(-90 218 109.8)">D_4</text>
<text x="221" y="113.9">Q3</text>
<text x="236.5" y="113.9">D3</text>
<text x="247.6" y="110.1">10</text>
<text x="263.8" y="109.8" transform="rotate(-90 263.8 109.8)">D_1</text>
<text x="266.3" y="109.8" transform="rotate(-90 266.3 109.8)">D_2</text>
<text x="268.8" y="109.8" transform="rotate(-90 268.8 109.8)">D_3</text>
<text x="271.4" y="109.8" transform="rotate(-90 271.4 109.8)">D_4</text>
<text x="274.3" y="113.9">Q5</text>
<text x="42.4" y="115.2">PD1</text>
<text x="42.4" y="117.7">PD2</text>
<text x="83.4" y="115.2">PA3</text>
<text x="83.4" y="117.7">PA4</text>
<text x="121.3" y="117.7">VDC</text>
<text x="127.4" y="116.4">BAT54W</text>
<text x="157.1" y="119.9" transform="rotate(-90 157.1 119.9)">S_1</text>
<text x="159.6" y="119.9" transform="rotate(-90 159.6 119.9)">S_2</text>
<text x="162.2" y="119.9" transform="rotate(-90 162.2 119.9)">S_3</text>
<text x="164.7" y="119.9" transform="rotate(-90 164.7 119.9)">G</text>
<text x="180.8" y="116.4">BAT54W</text>
<text x="210.4" y="119.9" transform="rotate(-90 210.4 119.9)">S_1</text>
<text x="213" y="119.9" transform="rotate(-90 213 119.9)">S_2</text>
<text x="215.5" y="119.9" transform="rotate(-90 215.5 119.9)">S_3</text>
<text x="218" y="119.9" transform="rotate(-90 218 119.9)">G</text>
<text x="234.1" y="116.4">BAT54W</text>
<text x="263.8" y="119.9" transform="rotate(-90 263.8 119.9)">S_1</text>
<text x="266.3" y="119.9" transform="rotate(-90 266.3 119.9)">S_2</text>
<text x="268.8" y="119.9" transform="rotate(-90 268.8 119.9)">S_3</text>
<text x="271.4" y="119.9" transform="rotate(-90 271.4 119.9)">G</text>
<text x="42.4" y="125.3">PC6</text>
<text x="42.4" y="120.2">PD3</text>
<text x="83.4" y="120.2">PA5</text>
<text x="83.4" y="122.8">PA6</text>
<text x="83.4" y="125.3">PA7</text>
<text x="141" y="122.8">C2</text>
<text x="141" y="125.3">1uF</text>
<text x="148.6" y="122.8">47k</text>
<text x="148.6" y="120.2">R13</text>
<text x="170.1" y="120.2">VDC</text>
<text x="194.3" y="122.8">C3</text>
<text x="194.3" y="125.3">1uF</text>
<text x="201.9" y="122.8">47k</text>
<text x="201.9" y="120.2">R16</text>
<text x="223.5" y="120.2">VDC</text>
<text x="247.7" y="122.8">C4</text>
<text x="247.7" y="125.3">1uF</text>
<text x="255.3" y="122.8">47k</text>
<text x="255.3" y="120.2">R20</text>
<text x="42.4" y="127.9">PC14</text>
<text x="42.4" y="130.4">PC15</text>
<text x="77.2" y="130.4">PA9/PA11</text>
<text x="83.4" y="127.9">PA8</text>
<text x="101.6" y="130.4">220</text>
<text x="101.6" y="127.9">R28</text>
<text x="42.4" y="135.5">PB0</text>
<text x="68.4" y="132.9">PA9/UCPD1_DBCC1</text>
<text x="76" y="135.5">PA10/PA12</text>
<text x="140.3" y="135.5">R10</text>
<text x="157.1" y="137.8" transform="rotate(-90 157.1 137.8)">D_1</text>
<text x="159.6" y="137.8" transform="rotate(-90 159.6 137.8)">D_2</text>
<text x="162.2" y="137.8" transform="rotate(-90 162.2 137.8)">D_3</text>
<text x="164.7" y="137.8" transform="rotate(-90 164.7 137.8)">D_4</text>
<text x="193.6" y="135.5">R15</text>
<text x="210.4" y="137.8" transform="rotate(-90 210.4 137.8)">D_1</text>
<text x="213" y="137.8" transform="rotate(-90 213 137.8)">D_2</text>
<text x="215.5" y="137.8" transform="rotate(-90 215.5 137.8)">D_3</text>
<text x="218" y="137.8" transform="rotate(-90 218 137.8)">D_4</text>
<text x="247" y="135.5">R19</text>
<text x="263.8" y="137.8" transform="rotate(-90 263.8 137.8)">D_1</text>
<text x="266.3" y="137.8" transform="rotate(-90 266.3 137.8)">D_2</text>
<text x="268.8" y="137.8" transform="rotate(-90 268.8 137.8)">D_3</text>
<text x="271.4" y="137.8" transform="rotate(-90 271.4 137.8)">D_4</text>
<text x="42.4" y="138">PB1</text>
<text x="42.4" y="140.6">PB6</text>
<text x="42.4" y="143.1">PB7</text>
<text x="67.2" y="138">PA10/UCPD1_DBCC2</text>
<text x="82.1" y="140.6">PA13</text>
<text x="82.1" y="143.1">PA14</text>
<text x="140.9" y="138">10</text>
<text x="167.6" y="141.8">Q2</text>
<text x="194.3" y="138">10</text>
<text x="221" y="141.8">Q4</text>
<text x="247.6" y="138">10</text>
<text x="274.3" y="141.8">Q6</text>
<text x="42.4" y="148.2">PB9</text>
<text x="42.4" y="145.6">PB8</text>
<text x="148.6" y="148.2">R11</text>
<text x="157.1" y="147.8" transform="rotate(-90 157.1 147.8)">S_1</text>
<text x="159.6" y="147.8" transform="rotate(-90 159.6 147.8)">S_2</text>
<text x="162.2" y="147.8" transform="rotate(-90 162.2 147.8)">S_3</text>
<text x="164.7" y="147.8" transform="rotate(-90 164.7 147.8)">G</text>
<text x="201.9" y="148.2">R17</text>
<text x="210.4" y="147.8" transform="rotate(-90 210.4 147.8)">S_1</text>
<text x="213" y="147.8" transform="rotate(-90 213 147.8)">S_2</text>
<text x="215.5" y="147.8" transform="rotate(-90 215.5 147.8)">S_3</text>
<text x="218" y="147.8" transform="rotate(-90 218 147.8)">G</text>
<text x="255.3" y="148.2">R21</text>
<text x="263.8" y="147.8" transform="rotate(-90 263.8 147.8)">S_1</text>
<text x="266.3" y="147.8" transform="rotate(-90 266.3 147.8)">S_2</text>
<text x="268.8" y="147.8" transform="rotate(-90 268.8 147.8)">S_3</text>
<text x="271.4" y="147.8" transform="rotate(-90 271.4 147.8)">G</text>
<text x="42.4" y="150.7">PB15</text>
<text x="65.6" y="154.4" transform="rotate(-90 65.6 154.4)">VSS</text>
<text x="148.6" y="150.7">47k</text>
<text x="201.9" y="150.7">47k</text>
<text x="255.3" y="150.7">47k</text>
<text x="156.7" y="160.9">GND</text>
<text x="210.1" y="160.9">GND</text>
<text x="263.4" y="160.9">GND</text>
<text x="62.7" y="163.4">GND</text>
<text x="62.2" y="178.7">J1</text>
<text x="68.5" y="179.9">VDC</text>
<text x="83.8" y="178.7">J5</text>
<text x="95" y="176.1">GND</text>
<text x="99" y="179.9">+3V3</text>
<text x="108" y="174.9">TP1</text>
<text x="108" y="177.4">TestPoint</text>
<text x="135.9" y="174.9">TP5</text>
<text x="135.9" y="177.4">TestPoint</text>
<text x="165.1" y="174.9">TP9</text>
<text x="165.1" y="177.4">TestPoint</text>
<text x="41.9" y="183.7">J4</text>
<text x="62.2" y="185">J2</text>
<text x="62.2" y="181.2">Pad</text>
<text x="83.8" y="185">J6</text>
<text x="83.8" y="181.2">Pad</text>
<text x="108" y="181.2">TP2</text>
<text x="108" y="183.7">TestPoint</text>
<text x="135.9" y="181.2">TP6</text>
<text x="135.9" y="183.7">TestPoint</text>
<text x="165.1" y="183.7">TestPoint</text>
<text x="165.1" y="181.2">TP10</text>
<text x="29.2" y="186.3">VDC</text>
<text x="36.8" y="191.4">GND</text>
<text x="62.2" y="191.4">J3</text>
<text x="62.2" y="187.6">Pad</text>
<text x="68.3" y="186.3">GND</text>
<text x="83.8" y="187.6">Pad</text>
<text x="108" y="187.6">TP3</text>
<text x="108" y="190.1">TestPoint</text>
<text x="135.9" y="187.6">TP7</text>
<text x="135.9" y="190.1">TestPoint</text>
<text x="62.2" y="193.9">Pad</text>
<text x="108" y="193.9">TP4</text>
<text x="108" y="196.4">TestPoint</text>
<text x="135.9" y="193.9">TP8</text>
<text x="135.9" y="196.4">TestPoint</text>
</g>
<g font-size="1.3" fill="#0f0f0f">
<text x="100.7" y="28.9">LS_B</text>
<text x="100.9" y="25.1">LS_A</text>
<text x="14.9" y="30.1">Phase_A</text>
<text x="50.8" y="30.1">BEMF_A</text>
<text x="100.7" y="32.7">LS_C</text>
<text x="186.1" y="33.9">HI_B</text>
<text x="186.3" y="31.4">HI_A</text>
<text x="218.4" y="33.9">HO_A</text>
<text x="218.4" y="31.4">VB_A</text>
<text x="186.1" y="36.5">HI_C</text>
<text x="186.4" y="41.6">LI_B</text>
<text x="186.6" y="39">LI_A</text>
<text x="218.4" y="39">VB_B</text>
<text x="218.4" y="41.6">HO_B</text>
<text x="218.4" y="36.5">VS_A</text>
<text x="14.7" y="46.6">Phase_B</text>
<text x="50.8" y="46.6">BEMF_B</text>
<text x="186.4" y="44.1">LI_C</text>
<text x="218.4" y="46.6">VB_C</text>
<text x="218.4" y="44.1">VS_B</text>
<text x="185.7" y="51.7">LO_C</text>
<text x="218.4" y="49.2">HO_C</text>
<text x="218.4" y="51.7">VS_C</text>
<text x="185.7" y="54.3">LO_B</text>
<text x="218.4" y="54.3">LO_A</text>
<text x="14.7" y="63.2">Phase_C</text>
<text x="50.8" y="63.2">BEMF_C</text>
<text x="59.7" y="70.8">BEMF_Neutral</text>
<text x="135.9" y="68.2">Current_Sense</text>
<text x="249.1" y="83.5">Voltage_Sense</text>
<text x="34.3" y="106.3">NRST 6</text>
<text x="133.5" y="112.7">HO_A</text>
<text x="186.7" y="112.7">HO_B</text>
<text x="240" y="112.7">HO_C</text>
<text x="137.2" y="119">VB_A</text>
<text x="190.5" y="119">VB_B</text>
<text x="243.8" y="119">VB_C</text>
<text x="132.6" y="126.7">VS_A</text>
<text x="166.4" y="126.7">Phase_A</text>
<text x="185.8" y="126.7">VS_B</text>
<text x="219.7" y="126.7">Phase_B</text>
<text x="239.1" y="126.7">VS_C</text>
<text x="273" y="126.7">Phase_C</text>
<text x="35.3" y="134.3">LI_B15</text>
<text x="99.1" y="134.3">Signal</text>
<text x="30.1" y="139.4">Telemetry30</text>
<text x="32.2" y="141.9">BEMF_A31</text>
<text x="133.8" y="140.6">LO_A</text>
<text x="187" y="140.6">LO_B</text>
<text x="240.3" y="140.6">LO_C</text>
<text x="35.5" y="149.5">LI_A17</text>
<text x="141.6" y="154.6">LS_A</text>
<text x="194.7" y="154.6">LS_B</text>
<text x="248.1" y="154.6">LS_C</text>
<text x="25" y="178.7">Telemetry</text>
<text x="46.7" y="178.7">Phase_A</text>
<text x="117.8" y="174.9">BEMF_Neutral</text>
<text x="146.3" y="174.9">Voltage_Sense</text>
<text x="18" y="181.3">Signal</text>
<text x="46.5" y="185.1">Phase_B</text>
<text x="123.6" y="181.3">BEMF_A</text>
<text x="146.3" y="181.3">Current_Sense</text>
<text x="46.5" y="191.4">Phase_C</text>
<text x="96.7" y="187.6">Signal</text>
<text x="123.4" y="187.6">BEMF_B</text>
<text x="97.9" y="194">NRST</text>
<text x="123.4" y="194">BEMF_C</text>
</g>
<g font-size="1.3" fill="#a90000">
<text x="109.8" y="29">4</text>
<text x="117.4" y="29">1</text>
<text x="111.5" y="31.8" transform="rotate(-90 111.5 31.8)">3</text>
<text x="116.6" y="31.8" transform="rotate(-90 116.6 31.8)">2</text>
<text x="192.3" y="31.5">1</text>
<text x="192.3" y="34">2</text>
<text x="214.6" y="34">19</text>
<text x="214.6" y="31.5">20</text>
<text x="253.3" y="31.5">1</text>
<text x="253.3" y="34">2</text>
<text x="276.2" y="31.5">4</text>
<text x="276.2" y="34">5</text>
<text x="192.3" y="36.6">3</text>
<text x="192.3" y="39.1">4</text>
<text x="192.3" y="41.7">5</text>
<text x="214.6" y="41.7">16</text>
<text x="214.6" y="39.1">17</text>
<text x="214.6" y="36.6">18</text>
<text x="253.3" y="36.6">3</text>
<text x="192.3" y="44.2">6</text>
<text x="192.3" y="46.7">7</text>
<text x="214.6" y="46.7">14</text>
<text x="214.6" y="44.2">15</text>
<text x="192.3" y="49.3">8</text>
<text x="192.3" y="51.8">9</text>
<text x="214.6" y="51.8">12</text>
<text x="214.6" y="49.3">13</text>
<text x="103.4" y="55.6">4</text>
<text x="103.4" y="58.2">5</text>
<text x="123.8" y="58.2">2</text>
<text x="123.8" y="55.6">3</text>
<text x="191.7" y="54.4">10</text>
<text x="214.6" y="54.4">11</text>
<text x="103.4" y="60.7">6</text>
<text x="123.8" y="60.7">1</text>
<text x="229.6" y="73.1" transform="rotate(-90 229.6 73.1)">2</text>
<text x="229.6" y="83.3" transform="rotate(-90 229.6 83.3)">1</text>
<text x="64.5" y="101" transform="rotate(-90 64.5 101)">4</text>
<text x="39.9" y="106.4">6</text>
<text x="88.2" y="106.4">7 BEMF_C</text>
<text x="88.2" y="106.4">7</text>
<text x="156" y="103.6" transform="rotate(-90 156 103.6)">5</text>
<text x="158.5" y="103.6" transform="rotate(-90 158.5 103.6)">6</text>
<text x="161" y="103.6" transform="rotate(-90 161 103.6)">7</text>
<text x="163.6" y="103.6" transform="rotate(-90 163.6 103.6)">8</text>
<text x="209.3" y="103.6" transform="rotate(-90 209.3 103.6)">5</text>
<text x="211.8" y="103.6" transform="rotate(-90 211.8 103.6)">6</text>
<text x="214.4" y="103.6" transform="rotate(-90 214.4 103.6)">7</text>
<text x="216.9" y="103.6" transform="rotate(-90 216.9 103.6)">8</text>
<text x="262.6" y="103.6" transform="rotate(-90 262.6 103.6)">5</text>
<text x="265.2" y="103.6" transform="rotate(-90 265.2 103.6)">6</text>
<text x="267.7" y="103.6" transform="rotate(-90 267.7 103.6)">7</text>
<text x="270.3" y="103.6" transform="rotate(-90 270.3 103.6)">8</text>
<text x="39.3" y="111.5">26</text>
<text x="88.2" y="109">8 BEMF_Neutral</text>
<text x="88.2" y="111.5">9 BEMF_B</text>
<text x="88.2" y="109">8</text>
<text x="88.2" y="111.5">9</text>
<text x="39.3" y="114">27</text>
<text x="39.3" y="116.6">28</text>
<text x="39.3" y="119.1">29</text>
<text x="87.6" y="114">10</text>
<text x="87.6" y="116.6">11Current_Sense</text>
<text x="87.6" y="119.1">12Voltage_Sense</text>
<text x="87.6" y="116.6">11</text>
<text x="87.6" y="119.1">12</text>
<text x="127.6" y="119.1">1</text>
<text x="132.6" y="119.1">3</text>
<text x="180.9" y="119.1">1</text>
<text x="186" y="119.1">3</text>
<text x="234.2" y="119.1">1</text>
<text x="239.3" y="119.1">3</text>
<text x="39.3" y="124.2">20</text>
<text x="87.6" y="121.7">13</text>
<text x="87.6" y="124.2">14LI_C</text>
<text x="87.6" y="124.2">14</text>
<text x="156" y="123.9" transform="rotate(-90 156 123.9)">1</text>
<text x="158.5" y="123.9" transform="rotate(-90 158.5 123.9)">2</text>
<text x="161" y="123.9" transform="rotate(-90 161 123.9)">3</text>
<text x="163.6" y="123.9" transform="rotate(-90 163.6 123.9)">4</text>
<text x="209.3" y="123.9" transform="rotate(-90 209.3 123.9)">1</text>
<text x="211.8" y="123.9" transform="rotate(-90 211.8 123.9)">2</text>
<text x="214.4" y="123.9" transform="rotate(-90 214.4 123.9)">3</text>
<text x="216.9" y="123.9" transform="rotate(-90 216.9 123.9)">4</text>
<text x="262.6" y="123.9" transform="rotate(-90 262.6 123.9)">1</text>
<text x="265.2" y="123.9" transform="rotate(-90 265.2 123.9)">2</text>
<text x="267.7" y="123.9" transform="rotate(-90 267.7 123.9)">3</text>
<text x="270.3" y="123.9" transform="rotate(-90 270.3 123.9)">4</text>
<text x="39.9" y="126.7">2</text>
<text x="39.9" y="129.3">3</text>
<text x="87.6" y="126.7">18HI_C</text>
<text x="87.6" y="131.8">19HI_B</text>
<text x="87.6" y="129.3">22</text>
<text x="87.6" y="126.7">18</text>
<text x="87.6" y="131.8">19</text>
<text x="156" y="131.5" transform="rotate(-90 156 131.5)">5</text>
<text x="158.5" y="131.5" transform="rotate(-90 158.5 131.5)">6</text>
<text x="161" y="131.5" transform="rotate(-90 161 131.5)">7</text>
<text x="163.6" y="131.5" transform="rotate(-90 163.6 131.5)">8</text>
<text x="209.3" y="131.5" transform="rotate(-90 209.3 131.5)">5</text>
<text x="211.8" y="131.5" transform="rotate(-90 211.8 131.5)">6</text>
<text x="214.4" y="131.5" transform="rotate(-90 214.4 131.5)">7</text>
<text x="216.9" y="131.5" transform="rotate(-90 216.9 131.5)">8</text>
<text x="262.6" y="131.5" transform="rotate(-90 262.6 131.5)">5</text>
<text x="265.2" y="131.5" transform="rotate(-90 265.2 131.5)">6</text>
<text x="267.7" y="131.5" transform="rotate(-90 267.7 131.5)">7</text>
<text x="270.3" y="131.5" transform="rotate(-90 270.3 131.5)">8</text>
<text x="39.3" y="136.9">16</text>
<text x="39.3" y="134.4">15</text>
<text x="87.6" y="136.9">21HI_A</text>
<text x="87.6" y="134.4">23</text>
<text x="87.6" y="136.9">21</text>
<text x="39.3" y="139.4">30</text>
<text x="39.3" y="142">31</text>
<text x="87.6" y="139.4">24SWDIO</text>
<text x="87.6" y="142">25SWCLK</text>
<text x="87.6" y="139.4">24</text>
<text x="87.6" y="142">25</text>
<text x="39.3" y="144.5">32</text>
<text x="39.3" y="149.6">17</text>
<text x="39.9" y="147.1">1</text>
<text x="156" y="151.8" transform="rotate(-90 156 151.8)">1</text>
<text x="158.5" y="151.8" transform="rotate(-90 158.5 151.8)">2</text>
<text x="161" y="151.8" transform="rotate(-90 161 151.8)">3</text>
<text x="163.6" y="151.8" transform="rotate(-90 163.6 151.8)">4</text>
<text x="209.3" y="151.8" transform="rotate(-90 209.3 151.8)">1</text>
<text x="211.8" y="151.8" transform="rotate(-90 211.8 151.8)">2</text>
<text x="214.4" y="151.8" transform="rotate(-90 214.4 151.8)">3</text>
<text x="216.9" y="151.8" transform="rotate(-90 216.9 151.8)">4</text>
<text x="262.6" y="151.8" transform="rotate(-90 262.6 151.8)">1</text>
<text x="265.2" y="151.8" transform="rotate(-90 265.2 151.8)">2</text>
<text x="267.7" y="151.8" transform="rotate(-90 267.7 151.8)">3</text>
<text x="270.3" y="151.8" transform="rotate(-90 270.3 151.8)">4</text>
<text x="64.5" y="156.9" transform="rotate(-90 64.5 156.9)">5</text>
<text x="35.5" y="178.8">1</text>
<text x="55.8" y="178.8">1</text>
<text x="77.4" y="178.8">1</text>
<text x="35.5" y="181.4">2</text>
<text x="35.5" y="183.9">3</text>
<text x="55.8" y="185.2">1</text>
<text x="77.4" y="185.2">1</text>
<text x="35.5" y="186.4">4</text>
<text x="55.8" y="191.5">1</text>
</g>
</svg>
